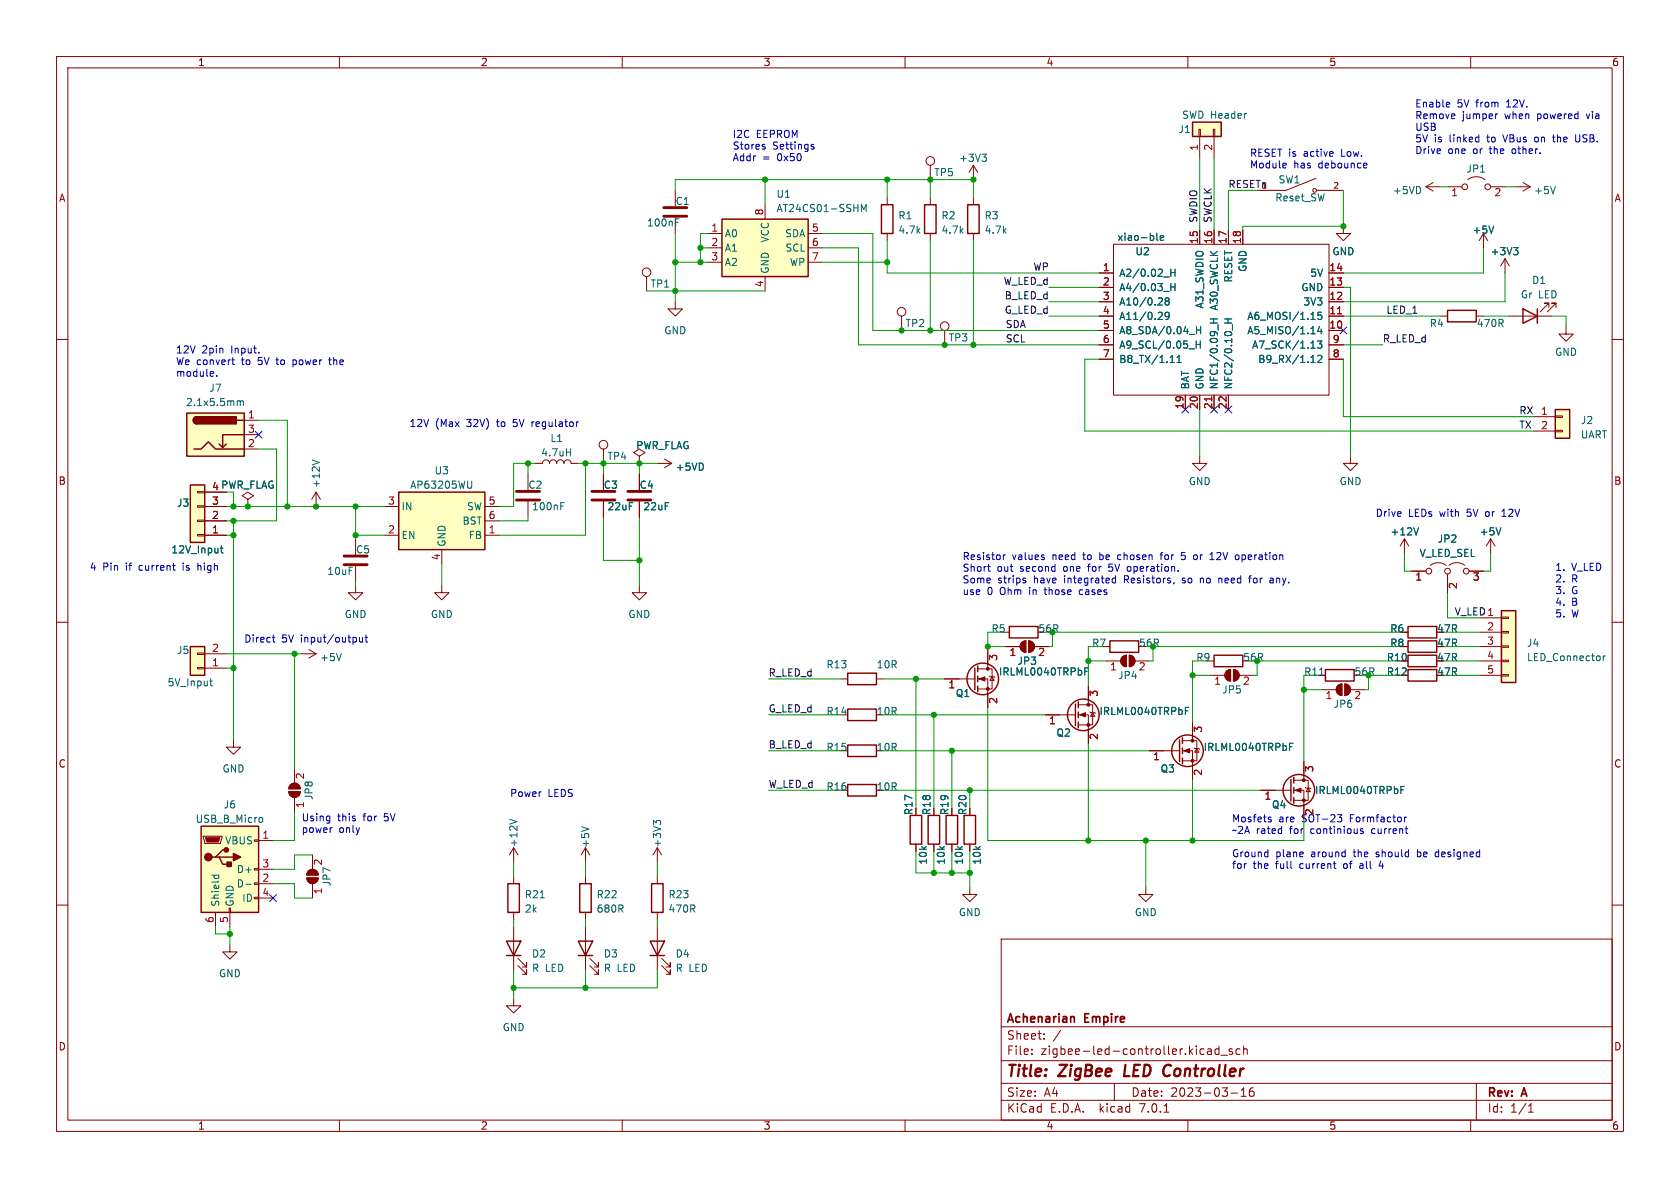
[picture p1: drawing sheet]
<svg xmlns="http://www.w3.org/2000/svg" width="297mm" height="210mm" viewBox="0 0 297 210" stroke-linecap="round" stroke-linejoin="round" font-family="sans-serif">
<g fill="none" stroke="#840000" stroke-width=".18">
<path d="M10 10h277v190h-277zM12 12h273v186h-273zM60 10v2M110 10v2M160 10v2M210 10v2M260 10v2M119.4 33.7v2.7M119.4 38.5v2.8M135.3 36.2v2.5M156.8 34.9v1.3M164.5 29.2v2.6"/>
<path d="M164.5 34.9v1.3M172.1 29.2l-.8 1.3M172.1 29.2v2.6M172.1 34.9v1.3M172.1 29.2l.7 1.3M212 22.9h.2v1.2h-.2zM212.1 24.1v3.8M214.5 22.9h.3v1.2h-.3zM214.6 24.1v3.8M232.7 31.5l-5.4 2.2h-5.1M232.8 33.7h4.7M252.1 33l1.3 .8"/>
<path d="M252.1 33h2.5M253.4 32.3l-1.3 .7M255.9 33h2.5M259.5 31.8a2.54 2.54 0 0 1 3 0M263.5 33h2.6M268 33h2.5M269.2 32.3l1.3 .7M270.5 33l-1.3 .8M10 60h2M114.3 48.9v2.5M119.4 53.3v1.3h1.2l-1.2 1.3-1.3-1.3h1.3M125.1 41.3h2.5"/>
<path d="M125.1 43.8h2.5M125.1 46.4h2.5M135.3 48.9v2.5M142.9 41.3h2.5M142.9 43.8h2.5M142.9 46.4h2.5M156.8 41.3v1.2M159.4 55.9v2.5M164.5 41.3v1.2M167 58.4v2.6M172.1 41.3v1.2M194.3 48.3h2.5"/>
<path d="M194.3 58.4h2.5M194.3 55.9h2.5M194.3 53.3h2.5M194.3 50.8h2.5M196.8 43.2h38.1v26.7h-38.1zM212.1 40.6v2.6M214.6 40.6v2.6M217.2 40.6v2.6M219.7 40.6v2.6M234.9 48.3h2.6M234.9 58.4h2.6M234.9 55.9h2.6"/>
<path d="M234.9 53.3h2.6M234.9 50.8h2.6M237.5 40v1.3h1.3l-1.3 1.2-1.3-1.2h1.3M254.6 55.9h1.3M261 55.9h1.3M262.3 41.3l-.8 1.2M262.3 41.3v2.5M262.3 41.3l.7 1.2M266.1 45.7l-.8 1.3M266.1 45.7v2.6M266.1 45.7l.7 1.3M266.7 55.9h7.6"/>
<path d="M273.8 54.4v-.8h-.8h.8l-1.5 1.5M275.1 54.4v-.8h-.8h.8l-1.5 1.5M276.9 57.8v1.3h1.2l-1.2 1.2-1.3-1.2h1.3M285 60h2M43.2 74.3h2.5M43.2 79.4h2.5M43.2 76.8h2.5M106.7 79.4v2.5M194.3 61h2.5M194.3 63.5h2.5M209.5 69.9v2.5M212.1 69.9v2.5"/>
<path d="M214.6 69.9v2.5M217.2 69.9v2.5M234.9 61h2.6M234.9 63.5h2.6M271.1 73.7h3.9M271.1 76.2h3.9M275 76.1h1.2v.2h-1.2zM275 73.5h1.2v.3h-1.2zM34.9 86.9h1.3v.2h-1.3zM34.9 89.4h1.3v.3h-1.3zM34.9 91.9h1.3v.3h-1.3zM34.9 94.5h1.3v.2h-1.3z"/>
<path d="M36.2 94.6h3.8M36.2 89.5h3.8M36.2 92.1h3.8M36.2 87h3.8M43.8 88.3l1-.7-1-.6-1 .6 1 .7v1.2M43.8 89.5h.1M55.9 87l-.8 1.3M55.9 87v2.5M55.9 87l.7 1.3M62.9 95.3v2.7M67.9 94.6h2.6M67.9 89.5h2.6"/>
<path d="M78.1 97.2v2.5M85.7 94.6h2.6M85.7 89.5h2.6M85.7 92.1h2.6M93.3 83.8v2.8M93.3 88.6v2.8M94.6 81.9h1.3a.64 .64 0 0 1 .6-.6 .64 .64 0 0 1 .7 .6 .64 .64 0 0 1 .6-.6 .64 .64 0 0 1 .6 .6 .64 .64 0 0 1 .7-.6 .64 .64 0 0 1 .6 .6 .64 .64 0 0 1 .6-.6 .64 .64 0 0 1 .7 .6h1.2M106.7 83.8v2.8M106.7 88.6v2.8M113 80.6l1-.6-1-.6-1 .6 1 .6v1.3M113 81.9h.1M113 83.8v2.8"/>
<path d="M113 88.6v2.8M116.2 81.9h2.5M117.5 81.2l1.2 .7M118.7 81.9l-1.2 .8M212.1 80.6v1.3h1.3l-1.3 1.3-1.3-1.3h1.3M238.8 80.6v1.3h1.2l-1.2 1.3-1.3-1.3h1.3M248.3 95.3l-.8 1.2M248.3 95.3v2.5M248.3 95.3l.7 1.2M252.9 99.9a2.26 2.26 0 0 1 2.8 0M256.2 99.9a2.26 2.26 0 0 1 2.8 0M263.5 95.3l-.7 1.2"/>
<path d="M263.5 95.3v2.5M263.5 95.3l.8 1.2M10 110h2M34.9 115.4h1.3v.3h-1.3zM34.9 118h1.3v.2h-1.3zM36.2 118.1h3.8M36.2 115.6h3.8M53.3 115.6h2.6M54.6 114.8l1.3 .8M55.9 115.6l-1.3 .7M62.9 103.5v1.3h1.2l-1.2 1.2-1.3-1.2h1.3M62.9 100.1v2.8"/>
<path d="M78.1 103.5v1.3h1.3l-1.3 1.2-1.3-1.2h1.3M113 103.5v1.3h1.3l-1.3 1.2-1.2-1.2h1.2M172.8 118.2h2.6v3.6h-2.6M174.6 114.9v3.3M174.9 119.5l.1 .1h.8l.1 .2M175.4 119.6l.4 .7h-.8zM177.2 111.8h1.2M177.8 114.3h2.5M180.7 113.6l.7-.3v2a1.02 1.02 0 0 1-1-.6 1.02 1.02 0 0 1 .3-1.1zM181.9 113.3a1.02 1.02 0 0 1 1 1 1.02 1.02 0 0 1-1 1zM182.9 114.3h2.5M194.9 114.3h1.3"/>
<path d="M195.6 116.8h2.5M198.4 116.1l.7-.3v2.1a1.02 1.02 0 0 1-.9-.7 1.02 1.02 0 0 1 .2-1.1zM199.6 115.8a1.02 1.02 0 0 1 1.1 1 1.02 1.02 0 0 1-1.1 1.1zM200.7 116.8h2.5M213.4 116.8h1.2M214 119.4h2.5M216.9 118.6l.7-.2v2a1.02 1.02 0 0 1-1-.7 1.02 1.02 0 0 1 .3-1.1zM218.1 118.4a1.02 1.02 0 0 1 1 1 1.02 1.02 0 0 1-1 1zM219.1 119.4h2.5M233 119.4h1.3M247.6 119.4h1.3M247.6 116.8h1.3"/>
<path d="M247.6 114.3h1.3M247.6 111.8h1.3M249.6 101h2.5M255.9 101.5v3.3M259.7 101h2.6M261.6 119.4h3.8M261.6 116.8h3.8M261.6 114.3h3.8M261.6 111.8h3.8M261.6 109.2h3.8M265.4 119.3h1.3v.2h-1.3zM265.4 116.7h1.3v.3h-1.3z"/>
<path d="M265.4 114.2h1.3v.2h-1.3zM265.4 111.6h1.3v.3h-1.3zM265.4 109.1h1.3v.2h-1.3zM285 110h2M41.3 130.8v1.3h1.2l-1.2 1.3-1.3-1.3h1.3M51.1 140h2a1.02 1.02 0 0 1-1 1 1.02 1.02 0 0 1-1-1zM51.4 138.7a1.02 1.02 0 0 1 1.1-.2 1.02 1.02 0 0 1 .6 .9h-2zM52.1 135.9v2.5M148.6 132.7h1.3M148.6 126.4h1.3M148.6 120h1.3M148.6 139.7h1.3"/>
<path d="M154.9 120h1.3M167 120h5.3M172.8 120h1.8v5.1M184.8 126.4h5.3M190.6 126.4h1.8v5M190.6 124.6h2.6v3.5h-2.6M192.4 121.3v3.3M192.7 125.9l.1 .1h.7l.2 .1M193.2 126l.3 .6h-.7zM203.2 132.7h5.3M209 132.7h1.8v5.1M209 130.9h2.6v3.6h-2.6"/>
<path d="M210.8 127.6v3.3M211.1 132.2l.1 .1h.8l.1 .2M211.6 132.3l.4 .7h-.8zM222.9 139.7h5.3M228.7 139.7h1.8v5.1M228.7 137.9h2.6v3.6h-2.6M230.5 134.6v3.3M230.8 139.2l.1 .1h.7l.2 .1M231.3 139.3l.3 .7h-.7zM233.7 121.9h2.5M236.5 121.2l.7-.3v2a1.02 1.02 0 0 1-.9-.6 1.02 1.02 0 0 1 .2-1.1zM237.7 120.9a1.02 1.02 0 0 1 1.1 1 1.02 1.02 0 0 1-1.1 1z"/>
<path d="M238.8 121.9h2.5M10 160h2M35.9 147.8h3.3v.3l-.2 1h-2.8zM45 158.6h.7v.3h-.7zM45 156.1h.7v.2h-.7zM45 153.5h.7v.3h-.7zM45 148.5h.7v.2h-.7zM45.7 148.6h2.6M45.7 156.2h2.6M45.7 153.7h2.6M45.7 158.8h2.6M52.1 141v2.5"/>
<path d="M54.2 155.2h2.1a1.02 1.02 0 0 1-1.1 1 1.02 1.02 0 0 1-1-1zM54.5 154a1.02 1.02 0 0 1 1.1-.2 1.02 1.02 0 0 1 .7 .9h-2.1zM55.2 151.1v2.6M55.2 156.2v2.6M90.8 149.9l-.8 1.2M90.8 149.9v2.5M90.8 154.9v1.3M90.8 149.9l.8 1.2M103.5 149.9v2.5M103.5 154.9v1.3M103.5 149.9l-.8 1.2M103.5 149.9l.8 1.2"/>
<path d="M116.2 149.9v2.5M116.2 154.9v1.3M116.2 149.9l-.8 1.2M116.2 149.9l.8 1.2M161.9 149.2v1.3M165.1 149.2v1.3M168.3 149.2v1.3M171.4 156.8v1.3h1.3l-1.3 1.3-1.2-1.3h1.2M171.4 149.2v1.3M202.6 156.8v1.3h1.2l-1.2 1.3-1.3-1.3h1.3M285 160h2M38.1 161.3v2.5"/>
<path d="M40.5 160.5h.3v.8h-.3zM40.6 167v1.3h1.3l-1.3 1.2-1.2-1.2h1.2M40.6 161.3v2.5M90.8 176.5v1.3h1.3l-1.3 1.3-1.3-1.3h1.3M90.8 161.3v1.3M90.8 163.8v7.7M91.6 170.7l1.5 1.5v-.7v.7h-.8M91.6 169.4l1.5 1.5v-.7v.7h-.8M103.5 161.3v1.3M103.5 163.8v7.7M104.3 170.7l1.5 1.5v-.7v.7h-.8M104.3 169.4l1.5 1.5v-.7v.7h-.8"/>
<path d="M116.2 161.3v1.3M116.2 163.8v7.7M117 170.7l1.5 1.5v-.7v.7h-.8M117 169.4l1.5 1.5v-.7v.7h-.8M177 166h108v32h-108zM60 198v2M110 198v2M160 198v2M177 194.5h108M177 191.5h108M177 187.5h108M177 181.5h108"/>
<path d="M182.4 186.3v.1M182.4 185.5v.1M184.6 183.6v.1M184.6 182.8v.1M197 191.5v3M205.8 196.6h.8M210 198v2M213.5 185.5h.6v.9M214.1 185.8h-.5a.29 .29 0 0 0-.2 .3 .29 .29 0 0 0 .2 .3l.5-.1M215.5 185.5l-.4-.1-.3 .3v.4l.1 .2h.6M215.5 184.9v1.5M215.9 186.5h1.1"/>
<path d="M217.6 193.2h1.2M217.9 185.5l-.4-.1-.2 .2 .1 .2 .5 .2v.3h-.6M219.2 185.5l-.4-.1-.3 .3v.4l.1 .2h.6M219.4 193.8h.9M219.4 192.7l.5-.4v1.5M219.9 184.9v1.5M219.9 185.5l.2-.1 .3 .1 .1 .9M221.6 192.3a.59 .59 0 0 0-.7 .6v.6l.1 .2 .4 .1 .2-.1 .1-.5-.1-.3h-.5l-.2 .3M260 198v2M261 191.5v6.5M270.2 196.6h.9M270.2 195.5l.4-.4v1.5"/>
<circle cx="164.5" cy="28.4" r=".76"/>
<circle cx="232.4" cy="33.7" r=".33"/>
<circle cx="259" cy="33" r=".51"/>
<circle cx="263" cy="33" r=".51"/>
<circle cx="114.3" cy="48.1" r=".76"/>
<circle cx="159.4" cy="55.1" r=".76"/>
<circle cx="167" cy="57.7" r=".76"/>
<circle cx="106.7" cy="78.6" r=".76"/>
<circle cx="252.6" cy="101" r=".51"/>
<circle cx="255.9" cy="101" r=".51"/>
<circle cx="259.2" cy="101" r=".51"/>
</g>
<g fill="#840000" stroke="#840000" stroke-width=".18">
<path d="M51.1 140h2a1.02 1.02 0 0 1-1 1 1.02 1.02 0 0 1-1-1z"/>
<path d="M51.4 138.7a1.02 1.02 0 0 1 1.1-.2 1.02 1.02 0 0 1 .6 .9h-2z"/>
<path d="M216.9 118.6l.7-.2v2a1.02 1.02 0 0 1-1-.7 1.02 1.02 0 0 1 .3-1.1z"/>
<path d="M218.1 118.4a1.02 1.02 0 0 1 1 1 1.02 1.02 0 0 1-1 1z"/>
<path d="M209.3 132.7l1-.4v.8z"/>
<path d="M198.4 116.1l.7-.3v2.1a1.02 1.02 0 0 1-.9-.7 1.02 1.02 0 0 1 .2-1.1z"/>
<path d="M199.6 115.8a1.02 1.02 0 0 1 1.1 1 1.02 1.02 0 0 1-1.1 1.1z"/>
<path d="M190.9 126.4l1-.4v.7z"/>
<path d="M173.1 120l1-.4v.8z"/>
<path d="M54.2 155.2h2.1a1.02 1.02 0 0 1-1.1 1 1.02 1.02 0 0 1-1-1z"/>
<path d="M54.5 154a1.02 1.02 0 0 1 1.1-.2 1.02 1.02 0 0 1 .7 .9h-2.1z"/>
<path d="M36.3 148.1h2.6l-.3 .7h-2z"/>
<path d="M229 139.7l1-.4v.8z"/>
<path d="M180.7 113.6l.7-.3v2a1.02 1.02 0 0 1-1-.6 1.02 1.02 0 0 1 .3-1.1z"/>
<path d="M181.9 113.3a1.02 1.02 0 0 1 1 1 1.02 1.02 0 0 1-1 1z"/>
<path d="M236.5 121.2l.7-.3v2a1.02 1.02 0 0 1-.9-.6 1.02 1.02 0 0 1 .2-1.1z"/>
<path d="M237.7 120.9a1.02 1.02 0 0 1 1.1 1 1.02 1.02 0 0 1-1.1 1z"/>
<circle cx="210.8" cy="134.5" r=".25"/>
<circle cx="210.8" cy="130.9" r=".25"/>
<circle cx="192.4" cy="128.1" r=".25"/>
<circle cx="192.4" cy="124.6" r=".25"/>
<circle cx="174.6" cy="121.8" r=".25"/>
<circle cx="174.6" cy="118.2" r=".25"/>
<circle cx="230.5" cy="141.5" r=".25"/>
<circle cx="230.5" cy="137.9" r=".25"/>
</g>
<path d="M117.3 38.2h4.1M117.3 36.7h4.1M60.8 99.8h4.1M60.8 98.3h4.1M91.3 88.4h4.1M91.3 86.9h4.1M104.6 88.4h4.1M104.6 86.9h4.1M111 88.4h4.1M111 86.9h4.1" fill="none" stroke="#840000" stroke-width=".51"/>
<g fill="#ffffc2" stroke="#ffffc2" stroke-width=".18">
<path d="M70.5 87h15.2v10.2h-15.2z"/>
<path d="M33.7 114.3h2.5v5.1h-2.5z"/>
<path d="M35.6 146.1h10.1v15.2h-10.1z"/>
<path d="M265.4 108h2.6v12.7h-2.6z"/>
<path d="M33.7 85.7h2.5v10.2h-2.5z"/>
<path d="M275 72.4h2.5v5.1h-2.5z"/>
<path d="M33 73h10.2v7.6h-10.2z"/>
<path d="M127.6 38.7h15.3v10.2h-15.3z"/>
<path d="M210.8 21.6h5.1v2.5h-5.1z"/>
</g>
<g fill="none" stroke="#840000" stroke-width=".25">
<path d="M127.6 38.7h15.3v10.2h-15.3zM155.8 36.2h2.1v5.1h-2.1zM163.4 36.2h2.1v5.1h-2.1zM171.1 36.2h2v5.1h-2zM210.8 21.6h5.1v2.5h-5.1zM255.9 54.9h5.1v2h-5.1zM269.2 54.6l2.6 1.3-2.6 1.3zM271.8 54.6v2.6M33 73h10.2v7.6h-10.2zM34.3 79.4h1.3l1.2-1.3 1.3 1.3h5.1M34.8 73.7a.64 .64 0 0 0-.6 .6 .64 .64 0 0 0 .6 .6M40 78.5l-.6 .6"/>
<path d="M41.9 74.3h1.3M43.2 76.8h-3.8v2.3l-.7-.6M275 72.4h2.5v5.1h-2.5zM33.7 85.7h2.5v10.2h-2.5zM70.5 87h15.2v10.2h-15.2zM33.7 114.3h2.5v5.1h-2.5zM149.9 119h5v2h-5zM172.3 118.1v3.8M172.8 117.7v1M172.8 119.5v1M178.4 110.7h5.1v2.1h-5.1zM196.2 113.3h5.1v2h-5.1z"/>
<path d="M214.6 115.8h5.1v2.1h-5.1zM234.3 118.4h5.1v2h-5.1zM248.9 115.8h5.1v2.1h-5.1zM248.9 110.7h5.1v2.1h-5.1zM248.9 113.3h5.1v2h-5.1zM248.9 118.4h5.1v2h-5.1zM265.4 108h2.6v12.7h-2.6zM149.9 125.3h5v2.1h-5zM149.9 138.7h5v2h-5zM149.9 131.7h5v2h-5zM172.8 121.3v1M190.1 124.5v3.8"/>
<path d="M190.6 124.1v1M190.6 125.9v1M190.6 127.6v1.1M208.5 130.8v3.8M209 130.4v1M209 132.2v1M209 134v1M228.2 137.8v3.8M228.7 137.4v1M228.7 139.2v1M35.6 146.1h10.1v15.2h-10.1zM38.1 151.5h.6l.7 1.3h1.2"/>
<path d="M38.7 151.5h2.6M40 150.2h-.6l-1.3 1.3h-.6M89.8 156.2h2v5.1h-2zM102.5 156.2h2v5.1h-2zM115.2 156.2h2v5.1h-2zM160.9 144.1h2v5.1h-2zM164.1 144.1h2v5.1h-2zM167.3 144.1h2v5.1h-2zM170.4 144.1h2.1v5.1h-2.1zM228.7 141v1M89.5 166.4h2.6l-1.3 2.5zM89.5 168.9h2.6"/>
<path d="M102.2 166.4h2.6l-1.3 2.5zM102.2 168.9h2.6M114.9 166.4h2.6l-1.3 2.5zM114.9 168.9h2.6"/>
<circle cx="173.7" cy="120" r="2.79"/>
<circle cx="191.5" cy="126.4" r="2.79"/>
<circle cx="209.9" cy="132.7" r="2.79"/>
<circle cx="229.6" cy="139.7" r="2.79"/>
</g>
<g fill="none" stroke="#006464" stroke-width=".18">
<path d="M119.5 38.7h.6M152.3 37.4v-1.3l.4 1 .4-1v1.3M173.6 27.3h.8l-.4 .4M174.1 27.7l.3 .3v.3l-.3 .2M264.1 40l-.5 1.2M275 33l-.5 1.2M204.5 41.2v1.1l.2 .2M205.1 42.1l.6-.1v-.3h-.4l-.2 .1 .1 .6h.5M206.2 53.2l-.2-.2 .2-.3h.3l.2 .2-.2 .3M206.2 53.2l-.2 .2v.3l.2 .2h.3l.2-.2-.1-.4-.1-.1M206.2 53.2h.3M206.7 55.7l-.2 .3h-.3l-.2-.3 .1-.4 .4-.1 .1 .1a.84 .84 0 0 1-.3 1.2h-.2"/>
<path d="M207 47.6v1.2M207 50.1v1.3M207 48.2h.7M207 50.7h.7M207.7 47.6v1.2M207.7 50.1v1.3M211.5 57.7v1.3M211.5 58.3h.8M212.3 57.7v1.3M213.9 57.1h1.3M213.9 56.4h1.3M214.6 56.4v.7"/>
<path d="M215.3 57.4v1M216.5 57.1h1.3M216.5 56.4h1.3M217.1 56.4v.7M217.9 57.4v1M233.3 57.7l-.3 .9h.8M233.6 58.2v.8M233.6 55.2h-.6v.6l.1-.1h.5l.1 .2-.1 .4-.1 .2-.5-.2M267.6 43.8h.8l-.5 .5M268.1 44.3l.3 .2v.3l-.3 .2M42 70.9h.3l.2 .1M42.5 71l.2-.1h.3v.8"/>
<path d="M42.5 71v.7M100.1 79.9h.8M100.9 79.3v1.3M206.9 64.1h.7M208.1 64.1h.7M208.1 63.2l.3-.4v1.3M210.2 61.7h1M211.5 60.3v1.2M211.5 60.9h.7M212.2 60.3v1.2M231.8 64.1h.7M232.9 60.3h.8l-.4 .5 .3 .1v.5l-.1 .1-.6-.1"/>
<path d="M233 62.9l.5-.1 .2 .4-.8 .9h.8M38.9 96.9h.5M39.1 96.5v1.1l.3 .1M55.2 81.3l1.3 .5M83.4 85v1.1l-.1 .2h-.4M99.1 88.9h.6M250.8 93.3l-.4 1.3M265.3 93.3l-.4 1.3M37.3 120v1.1l.3 .1M60.3 115.5l-.4 1.3M191.8 118.7h.4M191.8 118.1h.6"/>
<path d="M283.4 115.9v.9M283.8 115.9l-.4 .3M37.1 120.4h.5M209.6 125.7h.4M209.6 125h.6M228 132h.4M228 131.4h.6M247.7 139.6h.4M247.7 139h.6M37.4 154.7h1.3M37.9 154.7l-.1 .4M38.6 154.7l.1 .4"/>
<path d="M43.4 156.3h1M46 144.5l.3 .1 .1 .2v.4l-.4 .2M90.1 144.8l1.3 .5M102.8 146.1l1.3 .5M116 145.4l-.5-.4v.8M116 145.3l.2-.3h.4l.2 .3"/>
</g>
<g fill="#840000" stroke="#840000" stroke-width=".25">
<path d="M41.3 150.9l1.2 .6-1.2 .6z"/>
<path d="M40.1 152.4h.8v.8h-.8z"/>
<path d="M34.4 73.8l.4-.1v1.2a.64 .64 0 0 1-.6-.4 .64 .64 0 0 1 .2-.7z"/>
<path d="M34.8 73.7h7v1.2h-7z"/>
<circle cx="36.8" cy="151.5" r=".63"/>
<circle cx="40" cy="150.2" r=".38"/>
</g>
<path d="M236.5 55.5h.7M214.2 70.2v.7" fill="none" stroke="#a90000" stroke-width=".18"/>
<g fill="none" stroke="#0000c2" stroke-width=".18">
<path d="M256.2 18.1l.1 .3-.6 .1M135.1 25.9l.2 .2-.2 .3M135.1 25.5l.1 .1M143.4 25.9l.5 .2v.2l-.4 .1M143.4 25.6h.5M227.2 28.8l.2 .3-.6 .2M227.3 29.6l-.1 .1M241.2 28.8l.4 .1 .1 .2-.6 .2M241.6 29.6l-.4 .1M264.8 20.1l-.3 .1M274.4 24.2h.5M278.6 23.8v1.1l.1 .1"/>
<path d="M38.3 66.4v.1M41 63.6h.5M41.2 63.2v1.1l.3 .2M58.1 63.6h.5M102.3 74.6l-.3 .1M30.5 100h.5M177.4 98.1v.8M177.7 98.1l-.3 .2M184.6 98.6v.3M205.1 98.1h.5M208.8 98.8l.2 .1M209.5 97.7h-.6l-.1 .6 .2-.2"/>
<path d="M211.2 98.1l-.2 .2v.4l.2 .2M213.9 98.9h.7M213.9 98l.4-.3v1.2M218.5 98.1h.4M218.5 98.9h.4M30.8 100.7l.2 .1M48.1 112.7h.5M48.3 113.3l.3 .2M63.6 112.7v.7l.3 .1 .2-.1M64.1 112.7v.8M64.5 112.7h.5M64.7 112.2v1.1l.3 .2"/>
<path d="M174.6 100.1h.5M175 101h.1M181.2 102.6l.2 .2-.2 .2M181.2 102.2l.1 .1M196.6 102.8l.2 .2h.4M197.2 101.8v1.2M197.2 102.3l-.4-.1-.2 .2M207.6 103l-.2 .2M208.3 100.9v.1M215.5 102.2v.8M215.7 102.2l-.2 .1M220.7 102.2h.5"/>
<path d="M221.1 101.8l-.2 .2v1M224.9 102.2l-.4 .1M225 102.6h-.3l-.2 .1v.3h.5M224.4 144.9h.3l.1 .2-.2 .2h-.3M224.4 144.4l.3 .1M228.3 153.5h.1M235.7 152.7h.5M235.9 153.5h.3M236.4 144h.8l-.4 .5 .4 .1v.4l-.2 .3h-.4M241 146.6l-.3-.1-.2 .2v.2l.5 .1v.3h-.5M248.3 144.4v.9M248.4 146.5h.5"/>
<path d="M248.6 144.4l-.3 .3M248.8 147.3h.1"/>
</g>
<g fill="none" stroke="#009600" stroke-width=".18">
<path d="M119.4 33.7v-1.9h52.7v3.1M135.3 31.8v4.4M156.8 31.8v3.1M164.5 31.8v3.1M212.1 27.9v12.7M214.6 27.9v12.7M222.2 33.7h-5v6.9M237.5 33.7v6.3h-17.8v.6M254.6 33h1.3M266.1 33h1.9M114.3 51.4h21M119.4 41.3v12"/>
<path d="M119.4 46.4h5.7M123.8 43.8h1.3M125.1 41.3h-1.3v5.1M145.4 43.8h6.4v17.2h42.5M145.4 41.3h8.9v17.1h40M145.4 46.4h11.4M156.8 42.5v5.8h37.5M164.5 42.5v15.9M172.1 42.5v18.5M185.4 55.9h8.9M185.4 53.3h8.9M185.4 50.8h8.9"/>
<path d="M237.5 55.9h17.1M237.5 50.8h1.3v29.8M262.3 55.9h4.4M262.3 43.8v4.5h-24.8M266.1 48.3v5h-28.6M274.3 55.9h2.6v1.9M45.7 79.4h3.2v12.7h-8.9M45.7 74.3h5.1v15.2M194.3 63.5h-2.5v12.7h79.3M212.1 72.4v8.2M237.5 63.5v10.2h33.6M237.5 61h7"/>
<path d="M40 89.5h27.9M40 94.6h1.3M41.3 87v2.5M41.3 92.1v38.7M62.9 94.6h5M62.9 89.5v5.8M78.1 99.7v3.8M93.3 91.4v.7h-5M93.3 81.9v1.9M94.6 81.9h-3.8v7.6h-2.5M102.2 81.9h14M103.5 81.9v12.7h-15.2"/>
<path d="M106.7 81.9v1.9M106.7 91.4v7.7h6.3M113 81.9v1.9M113 91.4v12.1M248.3 97.8v3.2h1.3M263.5 97.8v3.2h-1.2M40 115.6h13.3M40 118.1h1.3M52.1 115.6v20.3M62.9 102.9v.6M174.6 114.3h3.2M177.2 111.8h-2.6v3.1"/>
<path d="M192.4 116.8h3.2M194.9 114.3h-2.5v7M210.8 119.4h3.2M213.4 116.8h-2.6v10.8M230.5 119.4v15.2M247.6 111.8h-61.5v2.5h-.7M247.6 114.3h-43.8v2.5h-.6M247.6 119.4h-5.7v2.5h-.6M247.6 116.8h-25.4v2.6h-.6M255.3 114.3h6.3M255.3 119.4h6.3M255.3 111.8h6.3"/>
<path d="M255.3 116.8h6.3M255.9 104.8v4.4h5.7M135.9 126.4h12.7M135.9 132.7h12.7M135.9 139.7h12.7M135.9 120h12.7M156.2 126.4h28.6M156.2 132.7h47M156.2 139.7h66.7M156.2 120h10.8M161.9 120v22.9M165.1 126.4v16.5"/>
<path d="M168.3 132.7v10.2M171.4 139.7v3.2M174.6 125.1v23.5h55.9v-3.8M192.4 131.4v17.2M210.8 137.8v10.8M230.5 121.9h3.2M48.3 156.2h3.8v2.6h3.1M52.1 143.5v5.1h-3.8M55.2 151.1h-3.1v2.6h-3.8M90.8 152.4v2.5M103.5 152.4v2.5M116.2 152.4v2.5"/>
<path d="M161.9 150.5v3.8h9.5M165.1 150.5v3.8M168.3 150.5v3.8M171.4 150.5v6.3M202.6 148.6v8.2M38.1 163.8v1.3h2.5M40.6 163.8v3.2M90.8 162.6v1.2M90.8 171.5v5M103.5 162.6v1.2M103.5 171.5v3.1M116.2 171.5v3.1h-25.4"/>
<path d="M116.2 162.6v1.2"/>
</g>
<path d="M236.9 57.8l1.2 1.2M238.1 57.8l-1.2 1.2M45.1 76.2l1.2 1.2M46.3 76.2l-1.2 1.2M208.9 71.8l1.3 1.2M210.2 71.8l-1.3 1.2M214 71.8l1.2 1.2M215.2 71.8l-1.2 1.2M216.6 71.8l1.2 1.2M217.8 71.8l-1.2 1.2M47.7 158.1l1.2 1.3M48.9 158.1l-1.2 1.3" fill="none" stroke="#000084" stroke-width=".18"/>
<g fill="#009600" stroke="#009600" stroke-width=".18">
<circle cx="135.3" cy="31.8" r=".46"/>
<circle cx="156.8" cy="31.8" r=".46"/>
<circle cx="119.4" cy="51.4" r=".46"/>
<circle cx="119.4" cy="46.4" r=".46"/>
<circle cx="164.5" cy="58.4" r=".46"/>
<circle cx="167" cy="61" r=".46"/>
<circle cx="159.4" cy="58.4" r=".46"/>
<circle cx="123.8" cy="46.4" r=".46"/>
<circle cx="123.8" cy="43.8" r=".46"/>
<circle cx="156.8" cy="46.4" r=".46"/>
<circle cx="168.3" cy="154.3" r=".46"/>
<circle cx="165.1" cy="154.3" r=".46"/>
<circle cx="171.4" cy="154.3" r=".46"/>
<circle cx="103.5" cy="174.6" r=".46"/>
<circle cx="168.3" cy="132.7" r=".46"/>
<circle cx="171.4" cy="139.7" r=".46"/>
<circle cx="165.1" cy="126.4" r=".46"/>
<circle cx="41.3" cy="92.1" r=".46"/>
<circle cx="41.3" cy="94.6" r=".46"/>
<circle cx="41.3" cy="118.1" r=".46"/>
<circle cx="52.1" cy="115.6" r=".46"/>
<circle cx="40.6" cy="165.1" r=".46"/>
<circle cx="55.9" cy="89.5" r=".46"/>
<circle cx="62.9" cy="89.5" r=".46"/>
<circle cx="62.9" cy="94.6" r=".46"/>
<circle cx="103.5" cy="81.9" r=".46"/>
<circle cx="93.3" cy="81.9" r=".46"/>
<circle cx="113" cy="81.9" r=".46"/>
<circle cx="113" cy="99.1" r=".46"/>
<circle cx="106.7" cy="81.9" r=".46"/>
<circle cx="90.8" cy="174.6" r=".46"/>
<circle cx="41.3" cy="89.5" r=".46"/>
<circle cx="43.8" cy="89.5" r=".46"/>
<circle cx="50.8" cy="89.5" r=".46"/>
<circle cx="174.6" cy="114.3" r=".46"/>
<circle cx="210.8" cy="119.4" r=".46"/>
<circle cx="192.4" cy="116.8" r=".46"/>
<circle cx="172.1" cy="31.8" r=".46"/>
<circle cx="164.5" cy="31.8" r=".46"/>
<circle cx="172.1" cy="61" r=".46"/>
<circle cx="202.6" cy="148.6" r=".46"/>
<circle cx="210.8" cy="148.6" r=".46"/>
<circle cx="192.4" cy="148.6" r=".46"/>
<circle cx="161.9" cy="120" r=".46"/>
<circle cx="230.5" cy="121.9" r=".46"/>
<circle cx="237.5" cy="40" r=".46"/>
</g>
<g font-size="2.8" fill="#840000">
<text x="178" y="190.8">Title:</text>
<text x="187.4" y="190.8">ZigBee</text>
<text x="199.5" y="190.8">LED Controller</text>
</g>
<g font-size="2.1" fill="#840000">
<text x="178" y="183.9">Sheet:</text>
<text x="178" y="181.1">Achenarian</text>
<text x="186.2" y="183.9">/</text>
<text x="191.9" y="181.1">Empire</text>
<text x="178" y="186.6">File:</text>
<text x="184" y="186.6">zigbee-led-controller.kicad_sch</text>
<text x="178" y="196.8">KiCad</text>
<text x="178" y="194">Size:</text>
<text x="184.6" y="194">A4</text>
<text x="185.7" y="196.8">E.D.A.</text>
<text x="194.4" y="196.8">kicad</text>
<text x="200" y="194">Date:</text>
<text x="201.5" y="196.8">7.0.1</text>
<text x="206.9" y="194">2023-03-16</text>
<text x="263" y="194.2">Rev:</text>
<text x="263" y="196.8">Id:</text>
<text x="267" y="196.8">1/1</text>
<text x="269.2" y="194.2">A</text>
</g>
<g font-size="1.8" fill="#840000">
<text x="35" y="11.8">1</text>
<text x="85" y="11.8">2</text>
<text x="135" y="11.8">3</text>
<text x="185" y="11.8">4</text>
<text x="235" y="11.8">5</text>
<text x="285" y="11.8">6</text>
<text x="10.4" y="35.8">A</text>
<text x="285.4" y="35.8">A</text>
<text x="10.3" y="85.8">B</text>
<text x="285.3" y="85.8">B</text>
<text x="254" y="112">47R</text>
<text x="254" y="117">47R</text>
<text x="254" y="114.5">47R</text>
<text x="254" y="119.6">47R</text>
<text x="10.3" y="135.8">C</text>
<text x="285.3" y="135.8">C</text>
<text x="161.5" y="144.1" transform="rotate(-90 161.5 144.1)">R17</text>
<text x="164.7" y="144.1" transform="rotate(-90 164.7 144.1)">R18</text>
<text x="167.8" y="144.1" transform="rotate(-90 167.8 144.1)">R19</text>
<text x="171" y="144.1" transform="rotate(-90 171 144.1)">R20</text>
<text x="10.3" y="185.8">D</text>
<text x="285.3" y="185.8">D</text>
<text x="35" y="199.8">1</text>
<text x="85" y="199.8">2</text>
<text x="135" y="199.8">3</text>
<text x="185" y="199.8">4</text>
<text x="235" y="199.8">5</text>
<text x="285" y="199.8">6</text>
</g>
<g font-size="1.8" fill="#006464">
<text x="208.3" y="23.7">J1</text>
<text x="208.9" y="21.1">SWD Header</text>
<text x="169.5" y="28.8">+3V3</text>
<text x="137.2" y="35.1">U1</text>
<text x="165.1" y="31.3">TP5</text>
<text x="225.4" y="35.8">Reset_SW</text>
<text x="226" y="32.6">SW1</text>
<text x="246.2" y="34.5">+5VD</text>
<text x="259.2" y="30.7">JP1</text>
<text x="271.2" y="34.5">+5V</text>
<text x="114.3" y="40.2">100nF</text>
<text x="119.4" y="36.4">C1</text>
<text x="137.2" y="37.7">AT24CS01-SSHM</text>
<text x="158.8" y="38.9">R1</text>
<text x="158.8" y="41.5">4.7k</text>
<text x="166.4" y="38.9">R2</text>
<text x="166.4" y="41.5">4.7k</text>
<text x="174" y="38.9">R3</text>
<text x="174" y="41.5">4.7k</text>
<text x="260.3" y="41.5">+5V</text>
<text x="128.1" y="42.1">A0</text>
<text x="128.1" y="44.6">A1</text>
<text x="128.1" y="47.2">A2</text>
<text x="136.1" y="43" transform="rotate(-90 136.1 43)">VCC</text>
<text x="138.7" y="42.1">SDA</text>
<text x="138.7" y="44.6">SCL</text>
<text x="139.5" y="47.2">WP</text>
<text x="197.5" y="42.7">xiao-ble</text>
<text x="200.7" y="45.3">U2</text>
<text x="235.5" y="45.3">GND</text>
<text x="263.5" y="45.3">+3V3</text>
<text x="114.9" y="51">TP1</text>
<text x="136.1" y="48.4" transform="rotate(-90 136.1 48.4)">GND</text>
<text x="197.9" y="49.1">A2/0.02_H</text>
<text x="197.9" y="51.6">A4/0.03_H</text>
<text x="218" y="50.1" transform="rotate(-90 218 50.1)">RESET</text>
<text x="220.5" y="48.2" transform="rotate(-90 220.5 48.2)">GND</text>
<text x="229.9" y="51.6">GND</text>
<text x="231.5" y="49.1">5V</text>
<text x="268.8" y="52.9">Gr LED</text>
<text x="270.8" y="50.4">D1</text>
<text x="117.4" y="59.2">GND</text>
<text x="160" y="58">TP2</text>
<text x="197.9" y="54.2">A10/0.28</text>
<text x="197.9" y="56.7">A11/0.29</text>
<text x="197.9" y="59.2">A8_SDA/0.04_H</text>
<text x="212.9" y="54.7" transform="rotate(-90 212.9 54.7)">A31_SWDIO</text>
<text x="215.5" y="55" transform="rotate(-90 215.5 55)">A30_SWCLK</text>
<text x="220.4" y="59.2">A5_MISO/1.14</text>
<text x="220.4" y="56.7">A6_MOSI/1.15</text>
<text x="230.3" y="54.2">3V3</text>
<text x="252.7" y="58">R4</text>
<text x="261" y="58">470R</text>
<text x="167.6" y="60.5">TP3</text>
<text x="197.9" y="61.8">A9_SCL/0.05_H</text>
<text x="197.9" y="64.3">B8_TX/1.11</text>
<text x="221.2" y="61.8">A7_SCK/1.13</text>
<text x="222.3" y="64.3">B9_RX/1.12</text>
<text x="274.9" y="63.1">GND</text>
<text x="32.8" y="71.9">2.1x5.5mm</text>
<text x="36.9" y="69.4">J7</text>
<text x="210.4" y="68.8" transform="rotate(-90 210.4 68.8)">BAT</text>
<text x="212.9" y="68.8" transform="rotate(-90 212.9 68.8)">GND</text>
<text x="215.5" y="68.8" transform="rotate(-90 215.5 68.8)">NFC1/0.09_H</text>
<text x="218" y="68.8" transform="rotate(-90 218 68.8)">NFC2/0.10_H</text>
<text x="279.4" y="75.1">J2</text>
<text x="279.4" y="77.7">UART</text>
<text x="95.6" y="80.8">4.7uH</text>
<text x="97.2" y="78.3">L1</text>
<text x="107.3" y="81.5">TP4</text>
<text x="112.4" y="79.6">PWR_FLAG</text>
<text x="119.4" y="83.4">+5VD</text>
<text x="31.2" y="89.7">J3</text>
<text x="56.7" y="86.4" transform="rotate(-90 56.7 86.4)">+12V</text>
<text x="72.4" y="86.6">AP63205WU</text>
<text x="76.8" y="84">U3</text>
<text x="93.4" y="86.6">C2</text>
<text x="106.7" y="86.6">C3</text>
<text x="113" y="86.6">C4</text>
<text x="210.1" y="85.9">GND</text>
<text x="236.8" y="85.9">GND</text>
<text x="71" y="95.4">EN</text>
<text x="71" y="90.4">IN</text>
<text x="81.6" y="92.9">BST</text>
<text x="82.4" y="90.4">SW</text>
<text x="82.7" y="95.4">FB</text>
<text x="94" y="90.4">100nF</text>
<text x="107.3" y="90.4">22uF</text>
<text x="113.7" y="90.4">22uF</text>
<text x="245.8" y="94.8">+12V</text>
<text x="261.5" y="94.8">+5V</text>
<text x="30.2" y="98">12V_Input</text>
<text x="57.8" y="101.8">10uF</text>
<text x="62.9" y="98">C5</text>
<text x="78.9" y="96.6" transform="rotate(-90 78.9 96.6)">GND</text>
<text x="250.9" y="98.6">V_LED_SEL</text>
<text x="254.1" y="96.1">JP2</text>
<text x="60.9" y="109.4">GND</text>
<text x="76.1" y="109.4">GND</text>
<text x="111" y="109.4">GND</text>
<text x="175.2" y="112">R5</text>
<text x="245.7" y="112">R6</text>
<text x="31.2" y="115.8">J5</text>
<text x="56.5" y="117">+5V</text>
<text x="146" y="118.3">R13</text>
<text x="154.9" y="118.3">10R</text>
<text x="176.5" y="119.6">IRLML0040TRPbF</text>
<text x="179.8" y="117.7">JP3</text>
<text x="193" y="114.5">R7</text>
<text x="211.4" y="117">R9</text>
<text x="245.1" y="117">R10</text>
<text x="245.1" y="119.6">R12</text>
<text x="245.7" y="114.5">R8</text>
<text x="269.9" y="114.5">J4</text>
<text x="269.9" y="117">LED_Connector</text>
<text x="29.6" y="121.5">5V_Input</text>
<text x="168.9" y="123.4">Q1</text>
<text x="197.6" y="120.2">JP4</text>
<text x="216" y="122.7">JP5</text>
<text x="219.7" y="121.3">2</text>
<text x="235.7" y="125.3">JP6</text>
<text x="239.4" y="123.8">2</text>
<text x="146" y="126.6">R14</text>
<text x="154.9" y="126.6">10R</text>
<text x="186.7" y="130.4">Q2</text>
<text x="194.3" y="126.6">IRLML0040TRPbF</text>
<text x="39.3" y="136.7">GND</text>
<text x="54" y="137.8" transform="rotate(-90 54 137.8)">2</text>
<text x="146" y="132.9">R15</text>
<text x="154.9" y="132.9">10R</text>
<text x="205.1" y="136.7">Q3</text>
<text x="212.7" y="132.9">IRLML0040TRPbF</text>
<text x="39.5" y="143.1">J6</text>
<text x="55.4" y="141.5" transform="rotate(-90 55.4 141.5)">JP8</text>
<text x="146" y="139.9">R16</text>
<text x="154.9" y="139.9">10R</text>
<text x="224.8" y="143.1">Q4</text>
<text x="232.4" y="140.5">IRLML0040TRPbF</text>
<text x="34.5" y="145.6">USB_B_Micro</text>
<text x="39.7" y="149.4">VBUS</text>
<text x="91.6" y="149.9" transform="rotate(-90 91.6 149.9)">+12V</text>
<text x="104.3" y="150" transform="rotate(-90 104.3 150)">+5V</text>
<text x="117" y="149.9" transform="rotate(-90 117 149.9)">+3V3</text>
<text x="41.7" y="154.5">D+</text>
<text x="164" y="152.9" transform="rotate(-90 164 152.9)">10k</text>
<text x="167.2" y="152.9" transform="rotate(-90 167.2 152.9)">10k</text>
<text x="170.4" y="152.9" transform="rotate(-90 170.4 152.9)">10k</text>
<text x="173.5" y="152.9" transform="rotate(-90 173.5 152.9)">10k</text>
<text x="38.9" y="160.3" transform="rotate(-90 38.9 160.3)">Shield</text>
<text x="41.5" y="160.3" transform="rotate(-90 41.5 160.3)">GND</text>
<text x="41.7" y="157">D-</text>
<text x="42.7" y="159.6">ID</text>
<text x="58.6" y="156.7" transform="rotate(-90 58.6 156.7)">JP7</text>
<text x="92.7" y="158.9">R21</text>
<text x="92.7" y="161.5">2k</text>
<text x="105.4" y="158.9">R22</text>
<text x="105.4" y="161.5">680R</text>
<text x="118.1" y="158.9">R23</text>
<text x="118.1" y="161.5">470R</text>
<text x="169.5" y="162.1">GND</text>
<text x="200.6" y="162.1">GND</text>
<text x="38.6" y="172.9">GND</text>
<text x="94" y="169.4">D2</text>
<text x="94" y="172">R LED</text>
<text x="106.7" y="169.4">D3</text>
<text x="106.7" y="172">R LED</text>
<text x="119.4" y="169.4">D4</text>
<text x="119.4" y="172">R LED</text>
<text x="88.8" y="182.4">GND</text>
</g>
<g font-size="1.8" fill="#0000c2">
<text x="250.2" y="19.1">Enable</text>
<text x="250.2" y="21.1">Remove</text>
<text x="250.2" y="23.2">USB</text>
<text x="257.6" y="19.1">5V from</text>
<text x="258.5" y="21.1">jumper</text>
<text x="266.1" y="21.1">when</text>
<text x="266.5" y="19.1">12V.</text>
<text x="271.9" y="21.1">powered</text>
<text x="280.8" y="21.1">via</text>
<text x="129.5" y="24.5">I2C</text>
<text x="129.5" y="26.5">Stores</text>
<text x="129.5" y="28.6">Addr</text>
<text x="133.7" y="24.5">EEPROM</text>
<text x="134.8" y="28.6">=</text>
<text x="136.6" y="26.5">Settings</text>
<text x="137.5" y="28.6">0x50</text>
<text x="221" y="27.8">RESET is</text>
<text x="221" y="29.8">Module</text>
<text x="228.7" y="29.8">has</text>
<text x="230.5" y="27.8">active</text>
<text x="233.1" y="29.8">debounce</text>
<text x="237.3" y="27.8">Low.</text>
<text x="250.2" y="25.2">5V is</text>
<text x="250.2" y="27.3">Drive</text>
<text x="256" y="27.3">one</text>
<text x="256.3" y="25.2">linked</text>
<text x="260.5" y="27.3">or</text>
<text x="263.1" y="25.2">to</text>
<text x="263.5" y="27.3">the</text>
<text x="266.1" y="25.2">VBus</text>
<text x="267.6" y="27.3">other.</text>
<text x="271.7" y="25.2">on</text>
<text x="275.1" y="25.2">the</text>
<text x="279.1" y="25.2">USB.</text>
<text x="31.1" y="62.6">12V</text>
<text x="31.1" y="64.6">We convert</text>
<text x="35.7" y="62.6">2pin</text>
<text x="40.9" y="62.6">Input.</text>
<text x="42.8" y="64.6">to</text>
<text x="45.8" y="64.6">5V to</text>
<text x="52.1" y="64.6">power</text>
<text x="58.7" y="64.6">the</text>
<text x="31.1" y="66.7">module.</text>
<text x="72.4" y="75.6">12V</text>
<text x="77" y="75.6">(Max</text>
<text x="82.6" y="75.6">32V)</text>
<text x="88" y="75.6">to</text>
<text x="91" y="75.6">5V regulator</text>
<text x="243.2" y="91.4">Drive</text>
<text x="249" y="91.4">LEDs</text>
<text x="254.6" y="91.4">with</text>
<text x="259.5" y="91.4">5V or</text>
<text x="265.9" y="91.4">12V</text>
<text x="15.9" y="101">4</text>
<text x="18.2" y="101">Pin</text>
<text x="22.3" y="101">if</text>
<text x="24.7" y="101">current</text>
<text x="32.6" y="101">is</text>
<text x="35.3" y="101">high</text>
<text x="170.2" y="99.1">Resistor</text>
<text x="170.2" y="101.1">Short</text>
<text x="176.3" y="101.1">out</text>
<text x="179" y="99.1">values</text>
<text x="180.4" y="101.1">second</text>
<text x="186.1" y="99.1">need</text>
<text x="188.2" y="101.1">one</text>
<text x="191.7" y="99.1">to</text>
<text x="192.6" y="101.1">for</text>
<text x="194.6" y="99.1">be</text>
<text x="196.4" y="101.1">5V operation.</text>
<text x="198" y="99.1">chosen</text>
<text x="205.7" y="99.1">for</text>
<text x="209.5" y="99.1">5</text>
<text x="211.8" y="99.1">or</text>
<text x="214.8" y="99.1">12V</text>
<text x="219.4" y="99.1">operation</text>
<text x="275" y="101">1.</text>
<text x="277.9" y="101">V_LED</text>
<text x="170.2" y="103.2">Some</text>
<text x="170.2" y="105.3">use</text>
<text x="174.5" y="105.3">0</text>
<text x="176.4" y="103.2">strips</text>
<text x="176.8" y="105.3">Ohm</text>
<text x="182.1" y="105.3">in</text>
<text x="182.8" y="103.2">have</text>
<text x="185" y="105.3">those</text>
<text x="188.3" y="103.2">integrated</text>
<text x="191.2" y="105.3">cases</text>
<text x="199" y="103.2">Resistors,</text>
<text x="209.4" y="103.2">so</text>
<text x="212.7" y="103.2">no</text>
<text x="216.1" y="103.2">need</text>
<text x="221.6" y="103.2">for</text>
<text x="225.4" y="103.2">any.</text>
<text x="275" y="103">2.</text>
<text x="275" y="105.1">3.</text>
<text x="275" y="107.2">4.</text>
<text x="277.9" y="103">R</text>
<text x="277.9" y="105.1">G</text>
<text x="277.9" y="107.2">B</text>
<text x="43.2" y="113.7">Direct</text>
<text x="49.8" y="113.7">5V input/output</text>
<text x="275" y="109.2">5.</text>
<text x="277.9" y="109.2">W</text>
<text x="90.2" y="141">Power</text>
<text x="96.9" y="141">LEDS</text>
<text x="53.3" y="145.3">Using</text>
<text x="53.3" y="147.3">power</text>
<text x="59.7" y="145.3">this</text>
<text x="59.9" y="147.3">only</text>
<text x="64.3" y="145.3">for</text>
<text x="68.1" y="145.3">5V</text>
<text x="217.8" y="145.4">Mosfets</text>
<text x="217.8" y="147.5">~2A rated</text>
<text x="226.1" y="145.4">are</text>
<text x="228.1" y="147.5">for</text>
<text x="230.2" y="145.4">SOT-23</text>
<text x="231.9" y="147.5">continious</text>
<text x="238.8" y="145.4">Formfactor</text>
<text x="242.7" y="147.5">current</text>
<text x="217.8" y="151.6">Ground</text>
<text x="217.8" y="153.7">for</text>
<text x="221.6" y="153.7">the</text>
<text x="225.6" y="151.6">plane</text>
<text x="225.6" y="153.7">full</text>
<text x="229.9" y="153.7">current</text>
<text x="231.8" y="151.6">around</text>
<text x="237.8" y="153.7">of</text>
<text x="239.5" y="151.6">the</text>
<text x="240.8" y="153.7">all</text>
<text x="243.5" y="151.6">should</text>
<text x="244.3" y="153.7">4</text>
<text x="250.9" y="151.6">be</text>
<text x="254.2" y="151.6">designed</text>
</g>
<g font-size="1.8" fill="#a90000">
<text x="211.8" y="26.7" transform="rotate(-90 211.8 26.7)">1</text>
<text x="214.4" y="26.7" transform="rotate(-90 214.4 26.7)">2</text>
<text x="256.5" y="34.9">1</text>
<text x="264.1" y="34.9">2</text>
<text x="125.7" y="41">1</text>
<text x="135" y="38.1" transform="rotate(-90 135 38.1)">8</text>
<text x="143.5" y="41">5</text>
<text x="125.7" y="43.6">2</text>
<text x="125.7" y="46.1">3</text>
<text x="143.5" y="43.6">6</text>
<text x="143.5" y="46.1">7</text>
<text x="211.8" y="43.2" transform="rotate(-90 211.8 43.2)">15</text>
<text x="214.4" y="43.2" transform="rotate(-90 214.4 43.2)">16</text>
<text x="216.9" y="43.2" transform="rotate(-90 216.9 43.2)">17</text>
<text x="219.5" y="43.2" transform="rotate(-90 219.5 43.2)">18</text>
<text x="135" y="50.8" transform="rotate(-90 135 50.8)">4</text>
<text x="194.9" y="48">1</text>
<text x="194.9" y="50.5">2</text>
<text x="194.9" y="53.1">3</text>
<text x="234.9" y="53.1">12</text>
<text x="234.9" y="50.5">13</text>
<text x="234.9" y="48">14</text>
<text x="194.9" y="55.6">4</text>
<text x="194.9" y="58.2">5</text>
<text x="234.9" y="58.2">10</text>
<text x="234.9" y="55.6">11</text>
<text x="194.9" y="60.7">6</text>
<text x="194.9" y="63.2">7</text>
<text x="235.6" y="63.2">8</text>
<text x="235.6" y="60.7">9</text>
<text x="43.8" y="74">1</text>
<text x="43.8" y="76.6">3</text>
<text x="209.3" y="72.4" transform="rotate(-90 209.3 72.4)">19</text>
<text x="211.8" y="72.4" transform="rotate(-90 211.8 72.4)">20</text>
<text x="214.4" y="72.4" transform="rotate(-90 214.4 72.4)">21</text>
<text x="216.9" y="72.4" transform="rotate(-90 216.9 72.4)">22</text>
<text x="272.4" y="73.4">1</text>
<text x="272.4" y="75.9">2</text>
<text x="43.8" y="79.1">2</text>
<text x="37.4" y="89.3">3</text>
<text x="37.4" y="86.7">4 PWR_FLAG</text>
<text x="68.5" y="89.3">3</text>
<text x="86.3" y="89.3">5</text>
<text x="37.4" y="94.4">1</text>
<text x="37.4" y="91.8">2</text>
<text x="68.5" y="94.4">2</text>
<text x="86.3" y="94.4">1</text>
<text x="86.3" y="91.8">6</text>
<text x="77.9" y="99.1" transform="rotate(-90 77.9 99.1)">4</text>
<text x="250.2" y="102.9">1</text>
<text x="257.8" y="104.2" transform="rotate(-90 257.8 104.2)">2</text>
<text x="260.3" y="102.9">3</text>
<text x="262.9" y="111.5">2</text>
<text x="37.4" y="117.9">1</text>
<text x="37.4" y="115.3">2</text>
<text x="176.5" y="116.9" transform="rotate(-90 176.5 116.9)">3</text>
<text x="178.4" y="116.2">1</text>
<text x="183.5" y="116.2">2</text>
<text x="196.2" y="118.7">1</text>
<text x="201.3" y="118.7">2</text>
<text x="262.9" y="114">3</text>
<text x="262.9" y="116.6">4</text>
<text x="262.9" y="119.1">5</text>
<text x="167.6" y="121.9">1</text>
<text x="176.5" y="124.5" transform="rotate(-90 176.5 124.5)">2</text>
<text x="194.3" y="123.2" transform="rotate(-90 194.3 123.2)">3</text>
<text x="214.6" y="121.3">1</text>
<text x="234.3" y="123.8">1</text>
<text x="185.4" y="128.3">1</text>
<text x="194.3" y="130.8" transform="rotate(-90 194.3 130.8)">2</text>
<text x="212.7" y="129.6" transform="rotate(-90 212.7 129.6)">3</text>
<text x="203.8" y="134.6">1</text>
<text x="212.7" y="137.2" transform="rotate(-90 212.7 137.2)">2</text>
<text x="232.4" y="136.6" transform="rotate(-90 232.4 136.6)">3</text>
<text x="54" y="142.9" transform="rotate(-90 54 142.9)">1</text>
<text x="223.5" y="141.6">1</text>
<text x="46.3" y="148.3">1</text>
<text x="232.4" y="144.2" transform="rotate(-90 232.4 144.2)">2</text>
<text x="46.3" y="156">2</text>
<text x="46.3" y="153.4">3</text>
<text x="57.1" y="153.1" transform="rotate(-90 57.1 153.1)">2</text>
<text x="46.3" y="158.5">4</text>
<text x="57.1" y="158.1" transform="rotate(-90 57.1 158.1)">1</text>
<text x="37.8" y="163.2" transform="rotate(-90 37.8 163.2)">6</text>
<text x="40.4" y="163.2" transform="rotate(-90 40.4 163.2)">5</text>
</g>
<g font-size="1.8" fill="#0f0f0f">
<text x="217.2" y="33.3">RESETn</text>
<text x="211.7" y="39.4" transform="rotate(-90 211.7 39.4)">SWDIO</text>
<text x="214.3" y="39.4" transform="rotate(-90 214.3 39.4)">SWCLK</text>
<text x="182.6" y="47.9">WP</text>
<text x="177.3" y="50.5">W_LED_d</text>
<text x="177.5" y="53">B_LED_d</text>
<text x="177.5" y="55.5">G_LED_d</text>
<text x="177.8" y="58.1">SDA</text>
<text x="245.1" y="55.5">LED_1</text>
<text x="177.8" y="60.6">SCL</text>
<text x="244.5" y="60.6">R_LED_d</text>
<text x="268.6" y="73.3">RX</text>
<text x="268.6" y="75.9">TX</text>
<text x="257.2" y="108.9">V_LED1</text>
<text x="135.9" y="119.7">R_LED_d</text>
<text x="135.9" y="126">G_LED_d</text>
<text x="135.9" y="132.4">B_LED_d</text>
<text x="135.9" y="139.4">W_LED_d</text>
</g>
<g font-size="1.8" fill="#009600">
<text x="183.5" y="112">56R</text>
<text x="201.3" y="114.5">56R</text>
<text x="219.7" y="117">56R</text>
<text x="230.5" y="119.6">R11</text>
<text x="239.4" y="119.6">56R</text>
</g>
<text font-size="1.4" fill="#0f0f0f" x="222.9" y="33.4">1</text>
<text font-size="1.4" fill="#a90000" x="235.6" y="33.4">2</text>
</svg>
